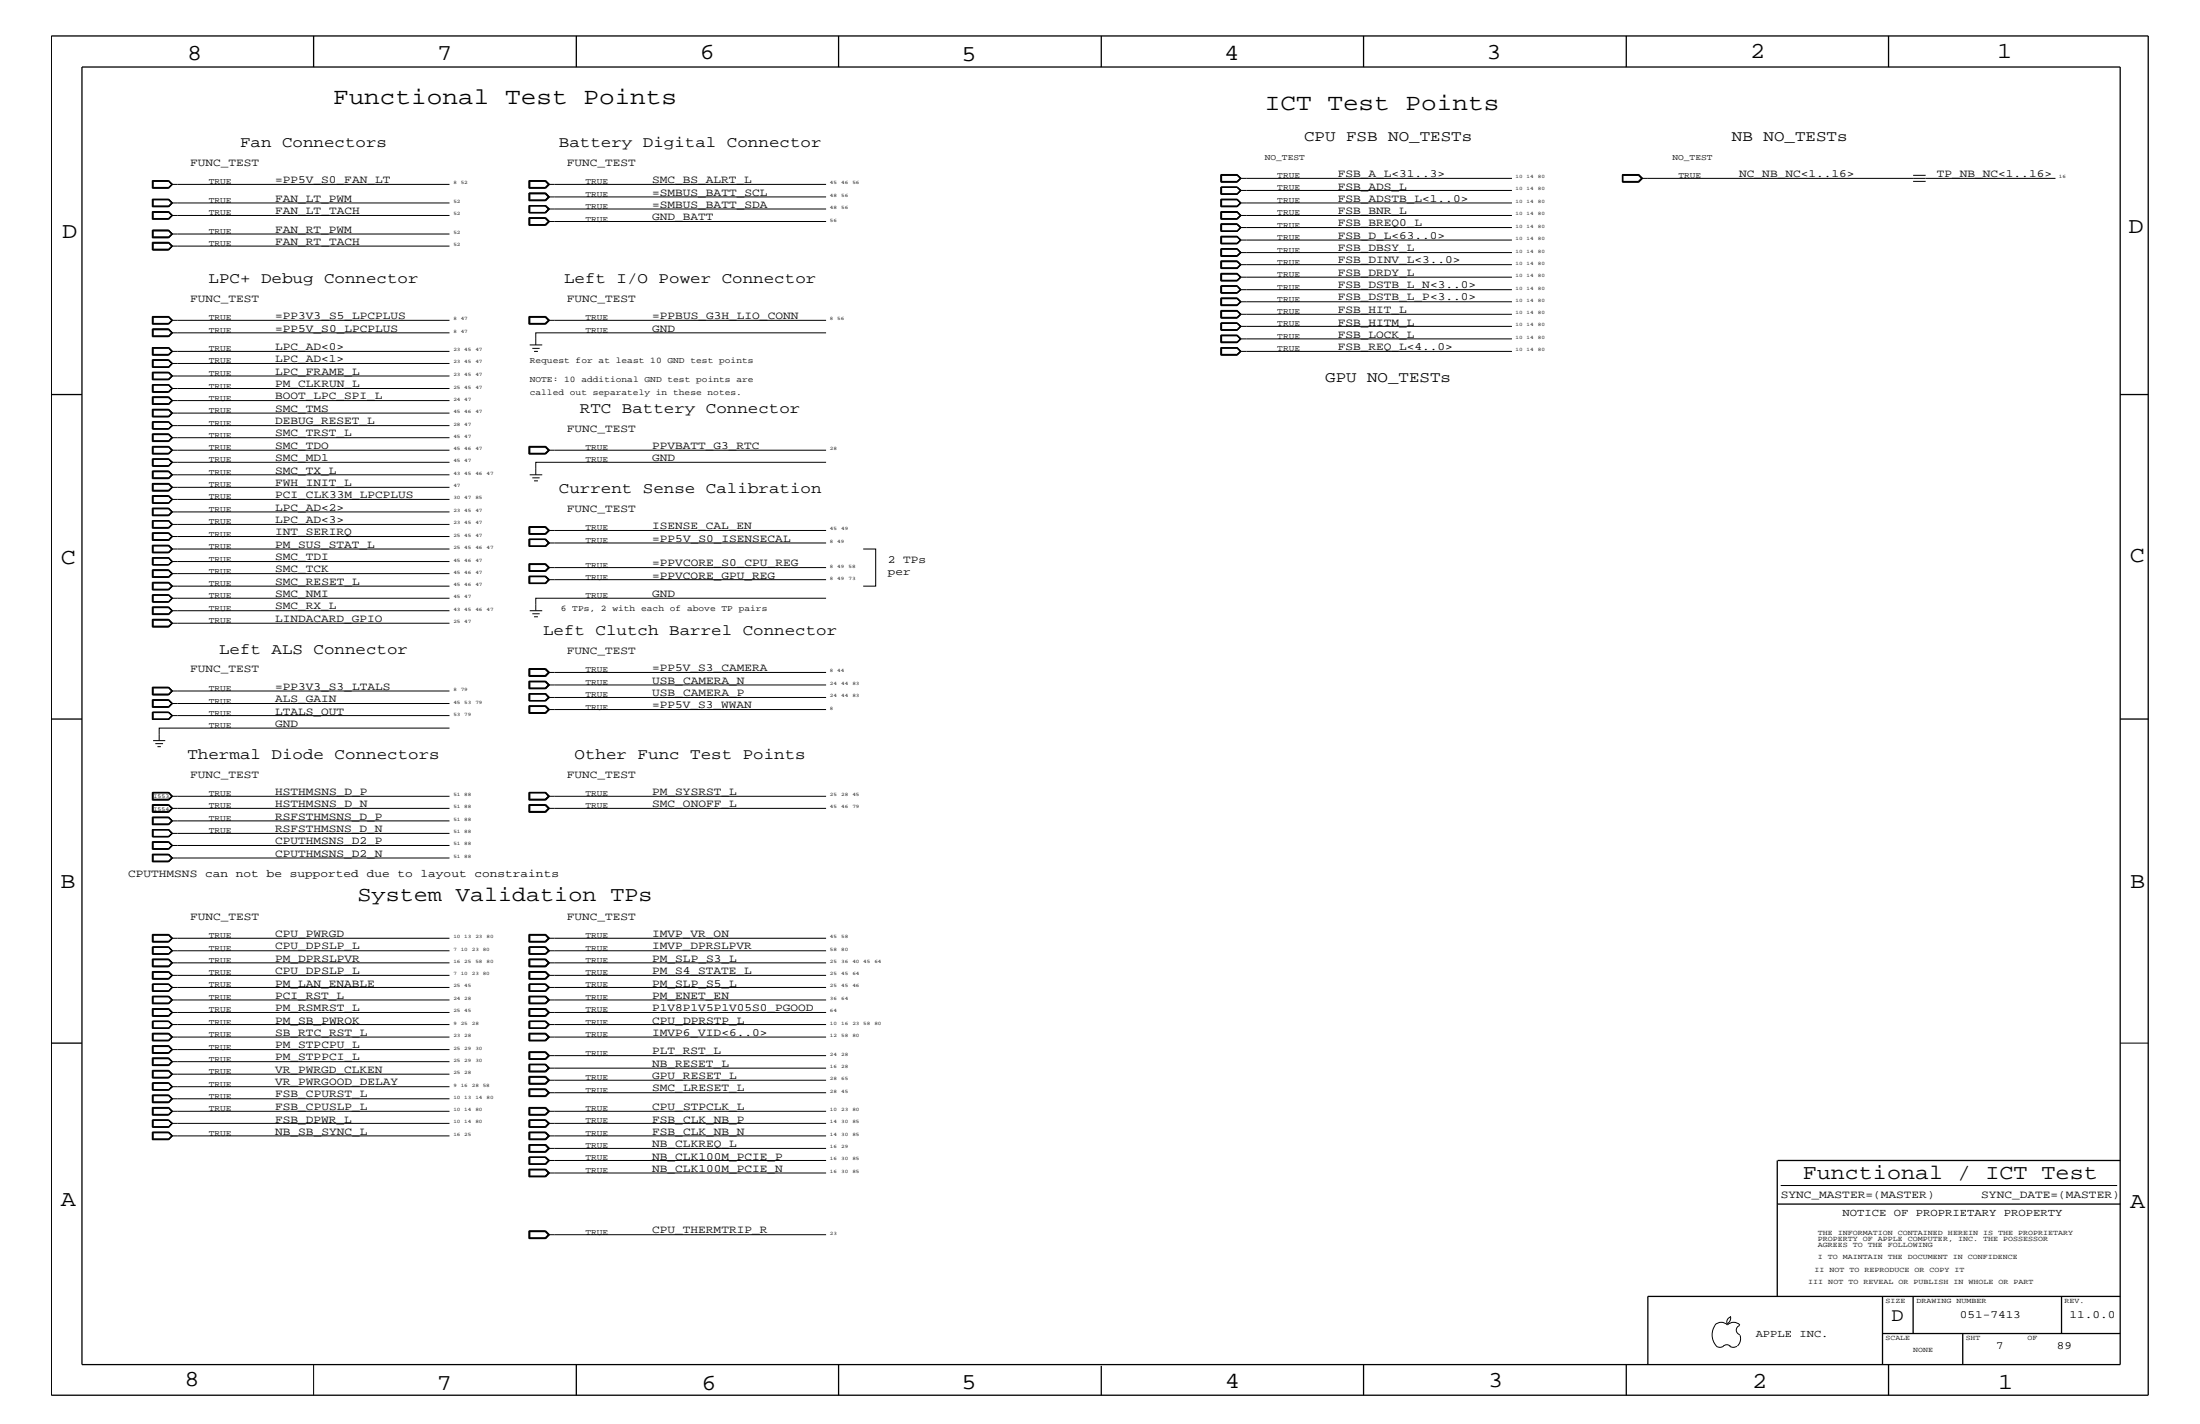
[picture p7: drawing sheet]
<svg xmlns="http://www.w3.org/2000/svg" width="432mm" height="279mm" viewBox="0 0 432 279" stroke-linecap="round" stroke-linejoin="round" font-family="sans-serif">
<g fill="none" stroke="#000" stroke-width=".2">
<path d="M29.9 35.4h3.2l.8 .8-.8 .7h-3.2zM29.9 39.1h3.2l.8 .7-.8 .8h-3.2zM30 35.5h3.1l.7 .7-.7 .7h-3.1zM30 39.1h3.1l.7 .7-.7 .7h-3.1zM30.1 35.6h3l.6 .6-.6 .6h-3zM30.1 39.2h3l.6 .6-.6 .6h-3zM33.7 39.8h54.5M33.7 36.2h54.5M103.8 35.4h3.3l.8 .8-.8 .7h-3.3zM103.8 37.9h3.3l.8 .7-.8 .8h-3.3zM103.9 35.5h3.2l.7 .7-.7 .7h-3.2zM103.9 37.9v1.4h3.2l.7-.7-.7-.7"/>
<path d="M104 35.5v1.4M104 39.3v-1.3h3l.7 .6-.7 .7M104 35.6h3l.6 .6M104 38h3l.6 .6M107 35.5l.7 .7-.7 .7M107.6 38.6l-.6 .6h-3M107.6 36.2l-.6 .6h-3M107.6 36.2h54.5M107.6 38.6h54.5M239.6 39.1h3.2l.8 .7-.8 .8h-3.2zM239.6 34.2h3.2l.8 .8-.8 .8h-3.2zM239.7 39.1h3.1l.7 .7-.7 .7h-3.1z"/>
<path d="M239.7 36.8h3.1M239.7 38h3.1M239.7 34.3h3.1l.7 .7-.7 .7h-3.1zM239.7 36.7v1.4M239.8 39.2h3l.6 .6-.6 .6h-3zM239.8 34.4h3l.6 .6-.6 .6h-3zM239.8 36.8v1.2M242.8 36.7h-3.2v1.4h3.2M242.8 36.7l.8 .7-.8 .7M242.8 36.7l.7 .7M242.8 36.8l.7 .6M242.8 36.8l.6 .6"/>
<path d="M243.4 39.8h53.4M243.4 37.4l-.6 .6M243.4 37.4h53.4M243.4 35h53.4M243.5 37.4l-.7 .6M243.5 37.4l-.7 .7M318.4 34.2h3.2l.8 .8-.8 .8h-3.2zM318.4 35.7h3.2M318.4 34.3h3.2M318.5 34.4h3.1l.6 .6M318.5 34.3v1.4M321.6 34.3l.6 .7-.6 .7"/>
<path d="M321.6 34.3l.7 .7-.7 .7M322.2 35l-.6 .6h-3.1M322.2 35h81.2M375.5 35.6h2.5M375.5 34.4h2.5M29.9 41.5h3.2l.8 .8-.8 .7h-3.2zM29.9 45.2h3.2l.8 .7-.8 .8h-3.2zM29.9 47.5h3.2l.8 .8-.8 .8h-3.2zM30 41.5v1.5h3.1l.7-.7M30 45.2v1.4h3.1l.7-.7M30 47.7h3.1M30 46.5h3.1"/>
<path d="M30 45.2h3.1l.7 .7M30 42.9h3.1M30 41.6h3.1l.7 .7M30.1 47.7v1.2h3l.6-.6M33.1 47.7l.7 .6M33.1 47.7l.6 .6M33.1 45.2l.7 .7M33.1 41.5l.7 .8M33.7 45.9l-.6 .6M33.7 42.3l-.6 .6M33.7 42.3l-.6-.6h-3v1.2M33.7 45.9l-.6-.6h-3v1.2"/>
<path d="M33.7 48.3h54.5M33.7 45.9h54.5M33.7 42.3h54.5M33.8 48.3l-.7-.7h-3.1v1.5M33.8 48.3l-.7 .7h-3.1M33.8 48.3l-.7 .8M33.8 45.9l-.7 .6M33.8 42.3l-.7 .6M103.8 42.7h3.3l.8 .8-.8 .7h-3.3zM103.9 40.3v1.5M103.9 42.8h3.2l.7 .7-.7 .6h-3.2zM104 42.8v1.3"/>
<path d="M104 42.9h3l.6 .6M107 40.4h-3v1.3h3M107 42.8l.7 .7-.7 .6M107 40.4l.7 .6-.7 .7M107 40.4l.6 .6M107.1 40.3h-3.3v1.5h3.3M107.1 40.3l.8 .7-.8 .8M107.1 40.3l.7 .7-.7 .8M107.6 41l-.6 .7M107.6 41h54.5M107.6 43.5l-.6 .6h-3M107.6 43.5h54.5"/>
<path d="M239.6 41.5h3.2l.8 .8-.8 .7h-3.2zM239.6 43.9h3.2l.8 .7-.8 .8h-3.2zM239.6 46.3h3.2l.8 .8-.8 .8h-3.2zM239.6 48.8h3.2l.8 .8-.8 .7h-3.2zM239.6 51.2h3.2l.8 .7-.8 .8h-3.2zM239.6 53.6h3.2l.8 .8-.8 .7h-3.2zM239.6 58.4h3.2l.8 .8-.8 .8h-3.2zM239.7 48.9h3.1M239.7 45.3h3.1M239.7 42.9h3.1M239.7 41.5v1.5h3.1l.7-.7M239.7 41.6h3.1l.7 .7"/>
<path d="M239.7 44.1h3.1M239.7 46.4h3.1l.7 .7-.7 .7h-3.1zM239.7 48.8v1.4h3.1l.7-.6M239.7 53.7h3.1l.7 .7-.7 .7h-3.1zM239.7 56.1v1.4M239.7 58.5h3.1l.7 .7-.7 .7h-3.1zM239.7 57.4h3.1M239.7 56.2h3.1M239.7 51.3h3.1M239.7 50.2h3.1M239.8 46.5h3l.6 .6-.6 .6h-3zM239.8 44.1v1.2"/>
<path d="M239.8 48.9v1.3M239.8 51.3v1.2h3l.6-.6M239.8 53.8h3l.6 .6-.6 .6h-3zM239.8 56.2v1.2M239.8 58.6h3l.6 .6-.6 .6h-3zM242.8 56.1h-3.2v1.4h3.2M242.8 56.1l.8 .7-.8 .7M242.8 56.1l.7 .7M242.8 56.2l.7 .6M242.8 56.2l.6 .6M242.8 51.3l.7 .6M242.8 51.3l.6 .6"/>
<path d="M242.8 48.8l.7 .8M242.8 48.9l.7 .7M242.8 48.9l.6 .7M242.8 44.1l.7 .5M242.8 44.1l.6 .5M242.8 41.5l.7 .8M243.4 42.3l-.6-.6h-3v1.2M243.4 42.3h53.4M243.4 59.2h53.4M243.4 56.8l-.6 .6M243.4 56.8h53.4M243.4 51.9h53.4"/>
<path d="M243.4 54.4h53.4M243.4 47.1h53.4M243.4 49.6l-.6 .6M243.4 49.6h53.4M243.4 44.6l-.6 .7M243.4 44.6h53.4M243.4 42.3l-.6 .6M243.5 44.6l-.7-.6h-3.1v1.4M243.5 51.9l-.7-.6h-3.1v1.4M243.5 56.8l-.7 .6M243.5 56.8l-.7 .7M243.5 51.9l-.7 .7h-3.1"/>
<path d="M243.5 51.9l-.7 .8M243.5 49.6l-.7 .6M243.5 44.6l-.7 .7M243.5 44.6l-.7 .8M243.5 42.3l-.7 .6M29.9 62.1h3.2l.8 .8-.8 .7h-3.2zM29.9 64.5h3.2l.8 .8-.8 .8h-3.2zM29.9 68.2h3.2l.8 .7-.8 .8h-3.2zM29.9 70.6h3.2l.8 .7-.8 .8h-3.2zM29.9 73h3.2l.8 .8-.8 .7h-3.2zM29.9 75.5h3.2l.8 .7-.8 .8h-3.2zM29.9 77.8h3.2l.8 .8-.8 .8h-3.2z"/>
<path d="M30 62.2h3.1l.7 .7-.7 .6h-3.1zM30 64.5v1.5h3.1l.7-.7M30 68.2v1.4h3.1l.7-.7M30 73.1h3.1l.7 .7-.7 .7h-3.1zM30 75.5v1.4h3.1l.7-.7M30 78h3.1M30 76.8h3.1M30 75.6h3.1M30 64.6h3.1l.7 .7M30 69.5h3.1M30 68.3h3.1l.7 .6M30 72h3.1"/>
<path d="M30 70.7h3.1M30.1 62.3h3l.6 .6-.6 .5h-3zM30.1 64.7h3l.6 .6-.6 .6h-3zM30.1 70.7v1.3M30.1 73.2h3l.6 .6-.6 .6h-3zM30.1 75.6v1.2M30.1 78v1.2h3l.6-.6M33.1 78l.7 .6M33.1 78l.6 .6M33.1 75.5l.7 .7M33.1 75.6l.7 .6M33.1 75.6l.6 .6"/>
<path d="M33.1 64.5l.7 .8M33.1 68.2l.7 .7M33.1 70.7l.7 .6M33.1 70.7l.6 .6M33.7 76.2l-.6 .6M33.7 68.9l-.6 .6M33.7 71.3l-.6 .7M33.7 68.9l-.6-.5h-3v1.1M33.7 78.6h54.5M33.7 76.2h54.5M33.7 73.8h54.5M33.7 62.9h54.5"/>
<path d="M33.7 65.3h54.5M33.7 68.9h54.5M33.7 71.3h54.5M33.8 71.3l-.7-.7h-3.1v1.5M33.8 78.6l-.7-.7h-3.1v1.5M33.8 78.6l-.7 .7h-3.1M33.8 78.6l-.7 .8M33.8 76.2l-.7 .6M33.8 68.9l-.7 .6M33.8 71.3l-.7 .7M33.8 71.3l-.7 .8M103.8 62.1h3.3l.8 .8-.8 .7h-3.3z"/>
<path d="M103.9 62.2h3.2l.7 .7-.7 .6h-3.2zM104 62.2v1.3M104 62.3h3l.6 .6M104 67.7h2.4M104.5 68.4h1.4M104.8 68.9h.8M107 62.2l.7 .7-.7 .6M107.6 62.9l-.6 .5h-3M107.6 62.9h54.5M162.1 65.3h-56.9v2.4M239.6 68.2h3.2l.8 .7-.8 .8h-3.2zM239.6 60.9h3.2l.8 .8-.8 .7h-3.2z"/>
<path d="M239.6 65.7h3.2l.8 .8-.8 .8h-3.2zM239.7 63.4h3.1M239.7 64.7h3.1M239.7 69.5h3.1M239.7 68.2v1.4h3.1l.7-.7M239.7 68.3h3.1l.7 .6M239.7 61h3.1l.7 .7-.7 .6h-3.1zM239.7 63.4v1.4M239.7 65.8h3.1l.7 .7-.7 .7h-3.1zM239.8 61.1h3l.6 .6-.6 .6h-3zM239.8 65.9h3l.6 .6-.6 .6h-3zM239.8 63.4v1.3"/>
<path d="M242.8 63.4h-3.2v1.4h3.2M242.8 68.2l.7 .7M242.8 63.4l.8 .6-.8 .8M242.8 63.4l.7 .6M242.8 63.4l.6 .6M243.4 68.9l-.6-.5h-3v1.1M243.4 68.9h53.4M243.4 68.9l-.6 .6M243.4 64l-.6 .7M243.4 64h53.4M243.4 66.5h53.4M243.4 61.7h53.4"/>
<path d="M243.5 68.9l-.7 .6M243.5 64l-.7 .7M243.5 64l-.7 .8M29.9 80.3h3.2l.8 .8-.8 .7h-3.2zM29.9 85.1h3.2l.8 .8-.8 .7h-3.2zM29.9 87.6h3.2l.8 .7-.8 .8h-3.2zM29.9 92.4h3.2l.8 .8-.8 .7h-3.2zM29.9 94.9h3.2l.8 .7-.8 .8h-3.2zM29.9 97.2h3.2l.8 .8-.8 .7h-3.2zM29.9 99.7h3.2l.8 .7-.8 .8h-3.2zM30 80.4h3.1l.7 .7-.7 .6h-3.1zM30 82.7v1.5"/>
<path d="M30 85.2h3.1l.7 .7-.7 .7h-3.1zM30 87.7h3.1l.7 .6-.7 .7h-3.1zM30 90v1.5M30 92.5h3.1l.7 .7-.7 .6h-3.1zM30 94.9v1.4h3.1l.7-.7M30 99.8h3.1l.7 .6-.7 .7h-3.1zM30 98.7h3.1M30 97.4h3.1M30 96.2h3.1M30 94.9h3.1l.7 .7M30 91.4h3.1M30 90.1h3.1"/>
<path d="M30 84.1h3.1M30 82.8h3.1M30.1 80.5h3l.6 .6-.6 .5h-3zM30.1 82.8v1.3M30.1 85.3h3l.6 .6-.6 .6h-3zM30.1 87.7h3l.6 .6-.6 .6h-3zM30.1 90.1v1.3M30.1 92.6h3l.6 .6-.6 .6h-3zM30.1 97.4v1.3M30.1 99.9h3l.6 .5-.6 .6h-3zM33.1 82.7h-3.2v1.5h3.2M33.1 90h-3.2v1.5h3.2"/>
<path d="M33.1 97.4l.7 .6M33.1 97.4l.6 .6M33.1 94.9l.7 .7M33.1 90l.8 .7-.8 .8M33.1 90l.7 .7M33.1 90.1l.7 .6M33.1 90.1l.6 .6M33.1 82.7l.8 .8-.8 .7M33.1 82.7l.7 .8M33.1 82.8l.7 .7M33.1 82.8l.6 .7M33.7 98l-.6 .7"/>
<path d="M33.7 95.6l-.6 .6M33.7 90.7l-.6 .7M33.7 83.5l-.6 .6M33.7 95.6l-.6-.6h-3v1.2M33.7 98h54.5M33.7 95.6h54.5M33.7 93.2h54.5M33.7 90.7h54.5M33.7 88.3h54.5M33.7 85.9h54.5M33.7 83.5h54.5M33.7 81.1h54.5"/>
<path d="M33.8 98l-.7-.7h-3.1v1.4M33.8 98l-.7 .7M33.8 95.6l-.7 .6M33.8 90.7l-.7 .7M33.8 90.7l-.7 .8M33.8 83.5l-.7 .6M33.8 83.5l-.7 .7M103.8 87.6h3.3l.8 .7-.8 .8h-3.3zM103.9 87.7h3.2l.7 .6-.7 .7h-3.2zM104 87.7v1.3M104 93.2h2.4M104 87.7h3l.6 .6"/>
<path d="M104.5 93.8h1.4M104.8 94.3h.8M107 87.7l.7 .6-.7 .7M107.6 88.3l-.6 .6h-3M107.6 88.3h54.5M162.1 90.7h-56.9v2.5M29.9 102.1h3.2l.8 .8-.8 .8h-3.2zM29.9 104.5h3.2l.8 .8-.8 .7h-3.2zM29.9 107h3.2l.8 .7-.8 .8h-3.2zM29.9 111.8h3.2l.8 .8-.8 .7h-3.2zM29.9 114.2h3.2l.8 .8-.8 .8h-3.2zM29.9 119.1h3.2l.8 .7-.8 .8h-3.2z"/>
<path d="M30 102.1v1.5h3.1l.7-.7M30 107h3.1l.7 .7-.7 .7h-3.1zM30 109.4v1.5M30 111.9h3.1l.7 .7-.7 .6h-3.1zM30 114.3h3.1l.7 .7-.7 .7h-3.1zM30 116.7v1.4M30 119.2h3.1l.7 .6-.7 .7h-3.1zM30 118.1h3.1M30 116.8h3.1M30 110.8h3.1M30 109.5h3.1M30 104.7h3.1"/>
<path d="M30 103.5h3.1M30 102.2h3.1M30.1 114.4h3l.6 .6-.6 .6h-3zM30.1 102.2v1.3M30.1 104.7v1.2h3l.6-.6M30.1 107.1h3l.6 .6-.6 .6h-3zM30.1 109.5v1.3M30.1 112h3l.6 .6-.6 .5h-3zM30.1 116.8v1.3M30.1 119.2h3l.6 .6-.6 .6h-3zM33.1 109.5l.7 .7M33.1 116.8l.6 .6"/>
<path d="M33.1 109.4h-3.2v1.5h3.2M33.1 116.7h-3.2v1.4h3.2M33.1 116.7l.8 .7-.8 .7M33.1 116.7l.7 .7M33.1 116.8l.7 .6M33.1 109.4l.8 .8-.8 .7M33.1 109.4l.7 .8M33.1 109.5l.6 .7M33.1 104.7l.7 .6M33.1 104.7l.6 .6M33.1 102.1l.7 .8M33.1 102.2l.7 .7"/>
<path d="M33.1 102.2l.6 .7M33.7 117.4l-.6 .7M33.7 110.2l-.6 .6M33.7 102.9l-.6 .6M33.7 119.8h54.5M33.7 117.4h54.5M33.7 115h54.5M33.7 112.6h54.5M33.7 110.2h54.5M33.7 107.7h54.5M33.7 105.3h54.5M33.7 102.9h54.5"/>
<path d="M33.7 100.4h54.5M33.8 105.3l-.7-.7h-3.1v1.4M33.8 117.4l-.7 .7M33.8 110.2l-.7 .6M33.8 110.2l-.7 .7M33.8 105.3l-.7 .6h-3.1M33.8 105.3l-.7 .7M33.8 102.9l-.7 .6M103.8 103.3h3.3l.8 .8-.8 .7h-3.3zM103.8 110.6h3.3l.8 .8-.8 .7h-3.3zM103.9 103.4h3.2l.7 .7-.7 .7h-3.2zM103.9 105.8v1.4"/>
<path d="M103.9 110.7h3.2l.7 .7-.7 .6h-3.2zM103.9 113.1v1.4M104 103.4v1.4M104 110.7v1.3M104 119.8h2.4M104 110.8h3l.6 .6M104 103.5h3l.6 .6M107 105.9h-3v1.2h3M107 113.1h-3v1.3h3M107 113.1l.7 .6-.7 .7M107 113.1l.6 .6M107 110.7l.7 .7-.7 .6"/>
<path d="M107 105.9l.7 .6-.7 .6M107 105.9l.6 .6M107 103.4l.7 .7-.7 .7M107.1 105.8h-3.3v1.4h3.3M107.1 113.1h-3.3v1.4h3.3M107.1 113.1l.8 .6-.8 .8M107.1 113.1l.7 .6-.7 .8M107.1 105.8l.8 .7-.8 .7M107.1 105.8l.7 .7-.7 .7M107.6 111.4l-.6 .6h-3M107.6 104.1l-.6 .6h-3M107.6 113.7l-.6 .7"/>
<path d="M107.6 113.7h54.5M107.6 111.4h54.5M107.6 106.5l-.6 .6M107.6 106.5h54.5M107.6 104.1h54.5M162.1 117.4h-56.9v2.4M169.4 107.7h2.5v7.3h-2.5M29.9 121.5h3.2l.8 .8-.8 .7h-3.2zM29.9 134.8h3.2l.8 .8-.8 .7h-3.2zM29.9 137.3h3.2l.8 .7-.8 .8h-3.2zM30 121.6h3.1l.7 .7M30 137.4h3.1l.7 .6-.7 .7h-3.1z"/>
<path d="M30 121.5v1.5h3.1l.7-.7M30 139.7v1.5M30 122.9h3.1M30 139.8h3.1M30.1 135h3l.6 .6-.6 .6h-3zM30.1 137.4h3l.6 .6-.6 .6h-3zM30.1 139.8v1.3M33.1 139.7h-3.2v1.5h3.2M33.1 121.5l.7 .8M33.1 139.7l.8 .7-.8 .8M33.1 139.7l.7 .7M33.1 139.8l.7 .6"/>
<path d="M33.1 139.8l.6 .6M33.7 122.3l-.6 .6M33.7 122.3l-.6-.6h-3v1.2M33.7 122.3h54.5M33.7 138h54.5M33.7 135.6h54.5M33.8 135.6l-.7-.7h-3.1v1.4M33.8 122.3l-.7 .6M33.8 135.6l-.7 .7h-3.1M33.8 135.6l-.7 .7M103.8 131.2h3.3l.8 .7-.8 .8h-3.3zM103.8 133.6h3.3l.8 .8-.8 .8h-3.3z"/>
<path d="M103.8 138.5h3.3l.8 .7-.8 .8h-3.3zM103.9 132.7v-1.4h3.2l.7 .6-.7 .8M103.9 133.7h3.2l.7 .7-.7 .7h-3.2zM103.9 136.1v1.4M103.9 138.5h3.2l.7 .7-.7 .7h-3.2zM104 131.3h3l.7 .6-.7 .7h-3zM104 133.7v1.4M104 138.5v1.4M104 138.6h3l.6 .6M104 133.8h3l.6 .6M104.5 120.4h1.4M104.8 121h.8"/>
<path d="M107 136.2h-3v1.2h3M107 133.7l.7 .7-.7 .7M107 138.5l.7 .7-.7 .7M107 136.2l.7 .6-.7 .6M107 136.2l.6 .6M107 131.3l.6 .6M107.1 136.1h-3.3v1.4h3.3M107.1 136.1l.7 .7-.7 .7M107.1 136.1l.8 .7-.8 .7M107.6 134.4l-.6 .6h-3M107.6 139.2l-.6 .6h-3M107.6 136.8l-.6 .6"/>
<path d="M107.6 136.8h54.5M107.6 131.9l-.6 .6h-3M107.6 131.9h54.5M107.6 134.4h54.5M107.6 139.2h54.5M29.9 155.5h3.2l.8 .7-.8 .8h-3.2zM29.9 157.8h3.2l.8 .8-.8 .8h-3.2zM30 155.5v1.4h3.1l.7-.7M30 158h3.1M30 156.8h3.1M30 155.6h3.1M30 141.1h3.1"/>
<path d="M30.1 155.6v1.2M30.1 158v1.2h3l.6-.6M30.1 145.3h2.3M30.5 145.9h1.5M30.9 146.5h.7M33.1 155.5l.7 .7M33.1 155.6l.7 .6M33.1 155.6l.6 .6M33.1 158l.7 .6M33.1 158l.6 .6M33.7 140.4l-.6 .7M33.7 156.2l-.6 .6"/>
<path d="M33.7 158.6h54.5M33.7 156.2h54.5M33.7 140.4h54.5M33.8 158.6l-.7-.7h-3.1v1.5M33.8 158.6l-.7 .7h-3.1M33.8 140.4l-.7 .7M33.8 140.4l-.7 .8M33.8 156.2l-.7 .6M33.8 158.6l-.7 .8M88.2 142.9h-57v2.4M103.8 155.5h3.3l.8 .7-.8 .8h-3.3zM103.8 157.8h3.3l.8 .8-.8 .8h-3.3z"/>
<path d="M103.9 155.5v1.4h3.2l.7-.7-.7-.7M103.9 159.4v-1.5h3.2l.7 .7-.7 .8M104 158h3l.7 .6-.7 .7h-3zM107 155.6h-3v1.2h3M107 158l.6 .6M107 155.6l.7 .6-.7 .6M107 155.6l.6 .6M107.6 158.6l-.6 .6h-3M107.6 158.6h54.5M107.6 156.2l-.6 .6M107.6 156.2h54.5M29.9 160.3h3.2l.8 .8-.8 .7h-3.2z"/>
<path d="M29.9 165.1h3.2l.8 .8-.8 .8h-3.2zM29.9 167.6h3.2l.8 .7-.8 .8h-3.2zM30 160.4h3.1l.7 .7-.7 .6h-3.1zM30 162.8v1.4M30 165.2h3.1l.7 .7-.7 .7h-3.1zM30 167.7h3.1l.7 .6-.7 .7h-3.1zM30 164.1h3.1M30 162.8h3.1M30.1 167.8h3l.6 .5-.6 .6h-3zM30.1 160.5h3l.6 .6-.6 .6h-3zM30.1 162.8v1.3M30.1 165.3h3l.6 .6-.6 .6h-3z"/>
<path d="M33.1 162.8h-3.2v1.4h3.2M33.1 162.8l.8 .7-.8 .7M33.1 162.8l.7 .7M33.1 162.8l.6 .7M33.7 163.5l-.6 .6M33.7 163.5h54.5M33.7 161.1h54.5M33.7 165.9h54.5M33.7 168.3h54.5M33.8 163.5l-.7 .6M33.8 163.5l-.7 .7M29.9 183.3h3.2l.8 .8-.8 .8h-3.2z"/>
<path d="M29.9 188.2h3.2l.8 .7-.8 .8h-3.2zM29.9 190.6h3.2l.8 .8-.8 .7h-3.2zM29.9 195.4h3.2l.8 .8-.8 .8h-3.2zM29.9 197.9h3.2l.8 .8-.8 .7h-3.2zM30 183.4h3.1l.7 .7-.7 .7h-3.1zM30 187.1h3.1M30 185.9h3.1M30 190.7h3.1l.7 .7-.7 .7h-3.1zM30 194.4h3.1M30 193.2h3.1M30 195.5h3.1l.7 .7-.7 .7h-3.1zM30 197.9v1.4h3.1l.7-.6"/>
<path d="M30 198h3.1l.7 .7M30 185.8v1.4M30 193.1v1.4M30.1 183.5h3l.6 .6-.6 .6h-3zM30.1 188.3h3l.6 .6-.6 .6h-3zM30.1 190.8h3l.6 .6-.6 .6h-3zM30.1 195.6h3l.6 .6-.6 .6h-3zM30.1 198.1h3l.6 .6-.6 .5h-3zM30.1 185.9v1.2M30.1 193.2v1.2M33.1 185.8h-3.2v1.4h3.2M33.1 193.1h-3.2v1.4h3.2"/>
<path d="M33.1 185.8l.8 .7-.8 .7M33.1 185.8l.7 .7M33.1 185.9l.7 .6M33.1 185.9l.6 .6M33.1 193.1l.8 .6-.8 .8M33.1 193.1l.7 .6M33.1 193.2l.7 .5M33.1 193.2l.6 .5M33.1 197.9l.7 .8M33.7 186.5l-.6 .6M33.7 193.7l-.6 .7M33.7 184.1h54.5"/>
<path d="M33.7 188.9h54.5M33.7 186.5h54.5M33.7 191.4h54.5M33.7 193.7h54.5M33.7 196.2h54.5M33.7 198.7h54.5M33.8 188.9l-.7-.7h-3.1v1.5M33.8 188.9l-.7 .7h-3.1M33.8 186.5l-.7 .6M33.8 186.5l-.7 .7M33.8 188.9l-.7 .8M33.8 193.7l-.7 .7"/>
<path d="M33.8 193.7l-.7 .8M103.8 183.3h3.3l.8 .8-.8 .8h-3.3zM103.8 188.2h3.3l.8 .7-.8 .8h-3.3zM103.8 190.6h3.3l.8 .8-.8 .7h-3.3zM103.8 195.4h3.3l.8 .8-.8 .8h-3.3zM103.8 197.9h3.3l.8 .8-.8 .7h-3.3zM103.9 183.4h3.2l.7 .7-.7 .7h-3.2zM103.9 185.8v1.4M103.9 189.7v-1.5h3.2l.7 .7-.7 .8M103.9 190.7h3.2l.7 .7-.7 .7h-3.2zM103.9 193.1v1.4M103.9 195.5h3.2l.7 .7-.7 .7h-3.2z"/>
<path d="M103.9 197.9v1.4h3.2l.7-.6-.7-.8M104 183.4v1.4M104 188.2v1.4h3l.7-.7-.7-.7M104 190.7v1.4M104 195.5v1.4M104 199.3v-1.3h3l.7 .7-.7 .6M104 183.5h3l.6 .6M104 188.3h3l.6 .6M104 190.8h3l.6 .6M104 195.6h3l.6 .6M104 198.1h3l.6 .6M107 185.9h-3v1.2h3"/>
<path d="M107 193.2h-3v1.2h3M107 183.4l.7 .7-.7 .7M107 185.9l.7 .6-.7 .6M107 185.9l.6 .6M107 190.7l.7 .7-.7 .7M107 193.2l.7 .5-.7 .7M107 193.2l.6 .5M107 195.5l.7 .7-.7 .7M107.1 185.8h-3.3v1.4h3.3M107.1 193.1h-3.3v1.4h3.3M107.1 185.8l.8 .7-.8 .7M107.1 185.8l.7 .7-.7 .7"/>
<path d="M107.1 193.1l.8 .6-.8 .8M107.1 193.1l.7 .6-.7 .8M107.6 184.1l-.6 .6h-3M107.6 184.1h54.5M107.6 188.9l-.6 .6h-3M107.6 188.9h54.5M107.6 186.5l-.6 .6M107.6 186.5h54.5M107.6 191.4l-.6 .6h-3M107.6 191.4h54.5M107.6 193.7l-.6 .7M107.6 193.7h54.5"/>
<path d="M107.6 196.2l-.6 .6h-3M107.6 196.2h54.5M107.6 198.7l-.6 .5h-3M107.6 198.7h54.5M29.9 202.7h3.2l.8 .8-.8 .7h-3.2zM29.9 217.3h3.2l.8 .7-.8 .8h-3.2zM29.9 205.2h3.2l.8 .7-.8 .8h-3.2zM29.9 207.5h3.2l.8 .8-.8 .8h-3.2zM29.9 210h3.2l.8 .8-.8 .7h-3.2zM29.9 214.8h3.2l.8 .8-.8 .8h-3.2zM30 201.7h3.1M30 200.4h3.1"/>
<path d="M30 202.8h3.1l.7 .7-.7 .7h-3.1zM30 207.7h3.1M30 206.5h3.1M30 212.5h3.1M30 213.8h3.1M30 219.8h3.1M30 217.4h3.1l.7 .6-.7 .7h-3.1zM30 200.3v1.5M30 205.2v1.4h3.1l.7-.7M30 210.1h3.1l.7 .7-.7 .6h-3.1zM30 212.5v1.4M30 219.7v1.5"/>
<path d="M30 205.3h3.1l.7 .6M30.1 202.9h3l.6 .6-.6 .6h-3zM30.1 210.2h3l.6 .6-.6 .6h-3zM30.1 207.7v1.2h3l.6-.6M30.1 215h3l.6 .6-.6 .6h-3zM30.1 217.5h3l.6 .5-.6 .6h-3zM30.1 200.4v1.3M30.1 212.5v1.3M30.1 219.8v1.3M33.1 200.3h-3.2v1.5h3.2M33.1 219.7h-3.2v1.5h3.2M33.1 212.5h-3.2v1.4h3.2"/>
<path d="M33.1 200.3l.8 .7-.8 .8M33.1 200.3l.7 .7M33.1 200.4l.7 .6M33.1 200.4l.6 .6M33.1 205.2l.7 .7M33.1 207.7l.7 .6M33.1 207.7l.6 .6M33.1 212.5l.8 .7-.8 .7M33.1 212.5l.7 .7M33.1 212.5l.6 .7M33.1 219.7l.8 .7-.8 .8M33.1 219.7l.7 .7"/>
<path d="M33.1 219.8l.7 .6M33.1 219.8l.6 .6M33.7 201l-.6 .7M33.7 205.9l-.6 .6M33.7 213.2l-.6 .6M33.7 201h54.5M33.7 203.5h54.5M33.7 218h54.5M33.7 205.9l-.6-.6h-3v1.2M33.7 205.9h54.5M33.7 208.3h54.5M33.7 210.8h54.5"/>
<path d="M33.7 213.2h54.5M33.7 215.6h54.5M33.8 208.3l-.7-.7h-3.1v1.5M33.8 215.6l-.7-.7h-3.1v1.5M33.8 201l-.7 .7M33.8 201l-.7 .8M33.8 205.9l-.7 .6M33.8 208.3l-.7 .7h-3.1M33.8 208.3l-.7 .8M33.8 213.2l-.7 .6M33.8 213.2l-.7 .7M33.8 215.6l-.7 .7h-3.1"/>
<path d="M33.8 215.6l-.7 .8M103.8 202.7h3.3l.8 .8-.8 .7h-3.3zM103.8 206.4h3.3l.8 .7-.8 .8h-3.3zM103.8 208.8h3.3l.8 .8-.8 .7h-3.3zM103.8 211.2h3.3l.8 .7-.8 .8h-3.3zM103.8 213.6h3.3l.8 .8-.8 .8h-3.3zM103.8 217.3h3.3l.8 .7-.8 .8h-3.3zM103.9 200.3v1.5M103.9 202.8h3.2l.7 .7-.7 .7h-3.2zM103.9 206.4h3.2l.7 .7-.7 .7h-3.2zM103.9 208.8v1.5h3.2l.7-.7-.7-.8M103.9 212.7v-1.4h3.2l.7 .6-.7 .8"/>
<path d="M103.9 213.7h3.2l.7 .7-.7 .7h-3.2zM103.9 217.4h3.2l.7 .6-.7 .7h-3.2zM103.9 219.7v1.5M104 202.8v1.4M104 206.4v1.4M104 211.4h3l.7 .5-.7 .7h-3zM104 213.7v1.4M104 217.4v1.3M104 202.9h3l.6 .6M104 206.5h3l.6 .6M104 213.8h3l.6 .6M104 217.5h3l.6 .5"/>
<path d="M107 200.4h-3v1.3h3M107 208.9h-3v1.3h3M107 219.8h-3v1.3h3M107 200.4l.7 .6-.7 .7M107 200.4l.6 .6M107 202.8l.7 .7-.7 .7M107 206.4l.7 .7-.7 .7M107 208.9l.7 .7-.7 .6M107 208.9l.6 .7M107 211.4l.6 .5M107 213.7l.7 .7-.7 .7M107 219.8l.7 .6-.7 .7"/>
<path d="M107 219.8l.6 .6M107 217.4l.7 .6-.7 .7M107.1 200.3h-3.3v1.5h3.3M107.1 219.7h-3.3v1.5h3.3M107.1 200.3l.8 .7-.8 .8M107.1 200.3l.7 .7-.7 .8M107.1 219.7l.8 .7-.8 .8M107.1 219.7l.7 .7-.7 .8M107.6 201l-.6 .7M107.6 201h54.5M107.6 203.5l-.6 .6h-3M107.6 203.5h54.5"/>
<path d="M107.6 207.1l-.6 .6h-3M107.6 207.1h54.5M107.6 209.6l-.6 .6M107.6 209.6h54.5M107.6 211.9l-.6 .6h-3M107.6 211.9h54.5M107.6 214.4l-.6 .6h-3M107.6 214.4h54.5M107.6 218l-.6 .6h-3M107.6 218h54.5M416.1 204.7h5.5M29.9 222.1h3.2l.8 .8-.8 .7h-3.2z"/>
<path d="M30 221.1h3.1M30 222.2h3.1l.7 .7-.7 .6h-3.1zM30.1 222.3h3l.6 .6-.6 .6h-3zM33.7 220.4l-.6 .7M33.7 220.4h54.5M33.7 222.9h54.5M33.8 220.4l-.7 .7M33.8 220.4l-.7 .8M103.8 222.1h3.3l.8 .8-.8 .7h-3.3zM103.8 224.6h3.3l.8 .7-.8 .8h-3.3zM103.8 229.4h3.3l.8 .8-.8 .7h-3.3zM103.9 222.2h3.2l.7 .7-.7 .6h-3.2z"/>
<path d="M103.9 224.6v1.4h3.2l.7-.7-.7-.7M103.9 227v1.5M103.9 229.5h3.2l.7 .7-.7 .6h-3.2zM104 222.2v1.3M104 226v-1.4h3l.7 .7-.7 .7M104 229.5v1.3M104 222.3h3l.6 .6M104 224.7h3l.6 .6M104 229.6h3l.6 .6M107 227.1h-3v1.3h3M107 222.2l.7 .7-.7 .6M107 229.5l.7 .7-.7 .6"/>
<path d="M107 227.1l.7 .6-.7 .7M107 227.1l.6 .6M107.1 227h-3.3v1.5h3.3M107.1 227l.8 .7-.8 .8M107.1 227l.7 .7-.7 .8M107.6 220.4l-.6 .7M107.6 220.4h54.5M107.6 222.9l-.6 .6h-3M107.6 222.9h54.5M107.6 225.3l-.6 .6h-3M107.6 225.3h54.5M107.6 230.2l-.6 .5h-3"/>
<path d="M107.6 230.2h54.5M107.6 227.7l-.6 .7M107.6 227.7h54.5M349.5 232.6h66M103.8 241.5h3.3l.8 .8-.8 .7h-3.3zM103.9 243v-1.4h3.2l.7 .7-.7 .7M104 241.6v1.3h3l.7-.6-.7-.7M104 241.7h3l.6 .6M107.6 242.3l-.6 .6h-3M107.6 242.3h54.5M336.6 260a1.69 1.69 0 0 1 2.4 0 1.72 1.72 0 0 1 2.5 0M339.6 258.3l.1 .3a1.27 1.27 0 0 1-.7 1.1"/>
<path d="M339.6 258.4a.99 .99 0 0 0-.6 1.4M61.6 267.7v6.1M336.6 260a3.3 3.3 0 0 0 .3 4.1M336.9 264.1l.7 .3 .7-.3M338.2 264.1l.7-.3 .7 .3M339.5 264.1l.7 .3 .7-.3M341.5 260.1a.93 .93 0 0 0-.7 .9 .93 .93 0 0 0 .7 .9M341.5 262l.1 .7a1.99 1.99 0 0 1-.6 1.4"/>
</g>
<g fill="none" stroke="#000" stroke-width=".25">
<path d="M10.1 7.1h411.5v266.7h-411.5zM16.1 13.2h400v254.5h-400zM61.6 7.1v6.1M113.1 7.1v6.1M164.6 7.1v6.1M216.2 7.1v6.1M267.6 7.1v6.1M319.2 7.1v6.1M370.7 7.1v6.1M10.1 77.4h6M416.1 77.4h5.5M10.1 141.1h6"/>
<path d="M416.1 141.1h5.5M10.1 204.7h6M348.8 236.2h67.3M348.8 227.7v26.7M348.9 227.7h67.2M369.5 254.4v13.3M375.5 254.4v7.2M404.6 254.4v7.2M416.1 254.4h-92.7v13.3M113.1 267.7v6.1M164.6 267.7v6.1M216.2 268v5.8"/>
<path d="M267.6 267.7v6.1M319.2 267.7v6.1M369.5 261.6h46.6M370.7 267.7v6.1M385.2 261.6v6.1"/>
</g>
<g font-size="4.6">
<text x="65.4" y="20.4">Functional Test Points</text>
<text x="248.2" y="21.6">ICT Test Points</text>
</g>
<g font-size="4.5">
<text x="36.7" y="11.7">8</text>
<text x="85.8" y="11.7">7</text>
<text x="137.3" y="11.5">6</text>
<text x="240.3" y="11.7">4</text>
<text x="291.8" y="11.5">3</text>
<text x="343.5" y="11.5">2</text>
<text x="392" y="11.5">1</text>
<text x="188.7" y="12.1">5</text>
<text x="12.2" y="46.8">D</text>
<text x="417.7" y="45.7">D</text>
<text x="11.9" y="110.6">C</text>
<text x="418" y="110.3">C</text>
<text x="11.9" y="174.3">B</text>
<text x="418.1" y="174.2">B</text>
<text x="11.9" y="236.7">A</text>
<text x="418.1" y="237.1">A</text>
<text x="36.2" y="271.9">8</text>
<text x="85.8" y="272.7">7</text>
<text x="137.7" y="272.7">6</text>
<text x="188.7" y="272.5">5</text>
<text x="240.4" y="272.3">4</text>
<text x="292.1" y="272.2">3</text>
<text x="343.9" y="272.3">2</text>
<text x="392.2" y="272.6">1</text>
</g>
<g font-size="4.1">
<text x="70.2" y="176.8">System Validation TPs</text>
<text x="353.8" y="231.3">Functional / ICT Test</text>
</g>
<text font-size="3.7" x="371.3" y="259.3">D</text>
<g font-size="3">
<text x="47.1" y="28.9">Fan Connectors</text>
<text x="109.7" y="28.9">Battery Digital Connector</text>
<text x="255.9" y="27.7">CPU FSB NO_TESTs</text>
<text x="339.9" y="27.7">NB NO_TESTs</text>
<text x="40.9" y="55.6">LPC+ Debug Connector</text>
<text x="110.7" y="55.6">Left I/O Power Connector</text>
<text x="260.1" y="75">GPU NO_TESTs</text>
<text x="113.8" y="81.1">RTC Battery Connector</text>
<text x="109.7" y="96.8">Current Sense Calibration</text>
<text x="106.6" y="124.7">Left Clutch Barrel Connector</text>
<text x="43" y="128.3">Left ALS Connector</text>
<text x="36.8" y="149">Thermal Diode Connectors</text>
<text x="112.8" y="149">Other Func Test Points</text>
</g>
<g font-size="2.2">
<text x="37.3" y="32.5">FUNC_TEST</text>
<text x="54" y="35.9">=PP5V_S0_FAN_LT</text>
<text x="111.3" y="32.5">FUNC_TEST</text>
<text x="128" y="35.9">SMC_BS_ALRT_L</text>
<text x="262.6" y="34.7">FSB_A_L&lt;31..3&gt;</text>
<text x="341.4" y="34.7">NC_NB_NC&lt;1..16&gt;</text>
<text x="380.2" y="34.7">TP_NB_NC&lt;1..16&gt;</text>
<text x="54" y="39.6">FAN_LT_PWM</text>
<text x="128" y="40.8">=SMBUS_BATT_SDA</text>
<text x="128" y="38.4">=SMBUS_BATT_SCL</text>
<text x="262.6" y="37.2">FSB_ADS_L</text>
<text x="262.6" y="39.6">FSB_ADSTB_L&lt;1..0&gt;</text>
<text x="54" y="45.7">FAN_RT_PWM</text>
<text x="54" y="42">FAN_LT_TACH</text>
<text x="128" y="43.2">GND_BATT</text>
<text x="262.6" y="44.4">FSB_BREQ0_L</text>
<text x="262.6" y="42">FSB_BNR_L</text>
<text x="262.6" y="46.8">FSB_D_L&lt;63..0&gt;</text>
<text x="54" y="48">FAN_RT_TACH</text>
<text x="262.6" y="49.3">FSB_DBSY_L</text>
<text x="262.6" y="51.7">FSB_DINV_L&lt;3..0&gt;</text>
<text x="37.3" y="59.2">FUNC_TEST</text>
<text x="111.3" y="59.2">FUNC_TEST</text>
<text x="262.6" y="54.1">FSB_DRDY_L</text>
<text x="262.6" y="56.6">FSB_DSTB_L_N&lt;3..0&gt;</text>
<text x="262.6" y="59">FSB_DSTB_L_P&lt;3..0&gt;</text>
<text x="54" y="65.1">=PP5V_S0_LPCPLUS</text>
<text x="54" y="62.6">=PP3V3_S5_LPCPLUS</text>
<text x="128" y="65.1">GND</text>
<text x="128" y="62.6">=PPBUS_G3H_LIO_CONN</text>
<text x="262.6" y="61.4">FSB_HIT_L</text>
<text x="262.6" y="63.9">FSB_HITM_L</text>
<text x="54" y="71.1">LPC_AD&lt;1&gt;</text>
<text x="54" y="68.7">LPC_AD&lt;0&gt;</text>
<text x="262.6" y="68.7">FSB_REQ_L&lt;4..0&gt;</text>
<text x="262.6" y="66.2">FSB_LOCK_L</text>
<text x="54" y="73.5">LPC_FRAME_L</text>
<text x="54" y="76">PM_CLKRUN_L</text>
<text x="54" y="80.8">SMC_TMS</text>
<text x="54" y="78.3">BOOT_LPC_SPI_L</text>
<text x="54" y="83.3">DEBUG_RESET_L</text>
<text x="54" y="85.6">SMC_TRST_L</text>
<text x="54" y="88.1">SMC_TDO</text>
<text x="111.3" y="84.7">FUNC_TEST</text>
<text x="128" y="88.1">PPVBATT_G3_RTC</text>
<text x="54" y="90.5">SMC_MD1</text>
<text x="54" y="92.9">SMC_TX_L</text>
<text x="54" y="95.4">FWH_INIT_L</text>
<text x="128" y="90.5">GND</text>
<text x="54" y="100.2">LPC_AD&lt;2&gt;</text>
<text x="54" y="97.7">PCI_CLK33M_LPCPLUS</text>
<text x="111.3" y="100.4">FUNC_TEST</text>
<text x="54" y="102.6">LPC_AD&lt;3&gt;</text>
<text x="54" y="107.5">PM_SUS_STAT_L</text>
<text x="54" y="105">INT_SERIRQ</text>
<text x="128" y="103.8">ISENSE_CAL_EN</text>
<text x="128" y="106.3">=PP5V_S0_ISENSECAL</text>
<text x="54" y="112.3">SMC_TCK</text>
<text x="54" y="109.9">SMC_TDI</text>
<text x="128" y="111.1">=PPVCORE_S0_CPU_REG</text>
<text x="128" y="113.6">=PPVCORE_GPU_REG</text>
<text x="174.2" y="112.8">per</text>
<text x="174.2" y="110.4">2 TPs</text>
<text x="54" y="114.8">SMC_RESET_L</text>
<text x="54" y="119.6">SMC_RX_L</text>
<text x="54" y="117.2">SMC_NMI</text>
<text x="128" y="117.2">GND</text>
<text x="54" y="122">LINDACARD_GPIO</text>
<text x="37.3" y="131.9">FUNC_TEST</text>
<text x="111.3" y="128.3">FUNC_TEST</text>
<text x="128" y="131.7">=PP5V_S3_CAMERA</text>
<text x="54" y="137.8">ALS_GAIN</text>
<text x="54" y="135.3">=PP3V3_S3_LTALS</text>
<text x="128" y="136.6">USB_CAMERA_P</text>
<text x="128" y="134.1">USB_CAMERA_N</text>
<text x="54" y="140.2">LTALS_OUT</text>
<text x="54" y="142.6">GND</text>
<text x="128" y="139">=PP5V_S3_WWAN</text>
<text x="37.3" y="152.6">FUNC_TEST</text>
<text x="54" y="156">HSTHMSNS_D_P</text>
<text x="111.3" y="152.6">FUNC_TEST</text>
<text x="128" y="156">PM_SYSRST_L</text>
<text x="54" y="158.4">HSTHMSNS_D_N</text>
<text x="54" y="160.8">RSFSTHMSNS_D_P</text>
<text x="128" y="158.4">SMC_ONOFF_L</text>
<text x="54" y="165.6">CPUTHMSNS_D2_P</text>
<text x="54" y="163.3">RSFSTHMSNS_D_N</text>
<text x="25.1" y="172">CPUTHMSNS can not be supported due to layout constraints</text>
<text x="54" y="168.1">CPUTHMSNS_D2_N</text>
<text x="37.3" y="180.5">FUNC_TEST</text>
<text x="54" y="183.8">CPU_PWRGD</text>
<text x="111.3" y="180.5">FUNC_TEST</text>
<text x="128" y="183.8">IMVP_VR_ON</text>
<text x="54" y="191.1">CPU_DPSLP_L</text>
<text x="54" y="188.7">PM_DPRSLPVR</text>
<text x="54" y="186.3">CPU_DPSLP_L</text>
<text x="128" y="188.7">PM_SLP_S3_L</text>
<text x="128" y="186.3">IMVP_DPRSLPVR</text>
<text x="128" y="191.1">PM_S4_STATE_L</text>
<text x="54" y="195.9">PCI_RST_L</text>
<text x="54" y="193.6">PM_LAN_ENABLE</text>
<text x="128" y="193.6">PM_SLP_S5_L</text>
<text x="128" y="195.9">PM_ENET_EN</text>
<text x="54" y="198.4">PM_RSMRST_L</text>
<text x="54" y="203.2">SB_RTC_RST_L</text>
<text x="54" y="200.9">PM_SB_PWROK</text>
<text x="128" y="198.4">P1V8P1V5P1V05S0_PGOOD</text>
<text x="128" y="200.9">CPU_DPRSTP_L</text>
<text x="128" y="203.2">IMVP6_VID&lt;6..0&gt;</text>
<text x="54" y="208.1">PM_STPPCI_L</text>
<text x="54" y="205.7">PM_STPCPU_L</text>
<text x="128" y="206.9">PLT_RST_L</text>
<text x="128" y="209.3">NB_RESET_L</text>
<text x="54" y="215.3">FSB_CPURST_L</text>
<text x="54" y="210.5">VR_PWRGD_CLKEN</text>
<text x="54" y="213">VR_PWRGOOD_DELAY</text>
<text x="128" y="211.7">GPU_RESET_L</text>
<text x="128" y="214.2">SMC_LRESET_L</text>
<text x="54" y="220.2">FSB_DPWR_L</text>
<text x="54" y="217.8">FSB_CPUSLP_L</text>
<text x="128" y="220.2">FSB_CLK_NB_P</text>
<text x="128" y="217.8">CPU_STPCLK_L</text>
<text x="54" y="222.6">NB_SB_SYNC_L</text>
<text x="128" y="225.1">NB_CLKREQ_L</text>
<text x="128" y="222.6">FSB_CLK_NB_N</text>
<text x="128" y="227.5">NB_CLK100M_PCIE_P</text>
<text x="128" y="229.9">NB_CLK100M_PCIE_N</text>
<text x="349.5" y="235">SYNC_MASTER=(MASTER)</text>
<text x="388.9" y="235">SYNC_DATE=(MASTER)</text>
<text x="128" y="242">CPU_THERMTRIP_R</text>
<text x="384.6" y="258.7">051-7413</text>
<text x="406.2" y="258.7">11.0.0</text>
<text x="391.8" y="264.7">7</text>
<text x="403.7" y="264.7">89</text>
</g>
<g font-size="2.1">
<text x="361.6" y="238.6">NOTICE OF PROPRIETARY PROPERTY</text>
<text x="344.6" y="262.2">APPLE INC.</text>
</g>
<g font-size="1.7">
<text x="248.2" y="31.4">NO_TEST</text>
<text x="250.7" y="35">TRUE</text>
<text x="328.3" y="31.4">NO_TEST</text>
<text x="329.4" y="35">TRUE</text>
<text x="41" y="36.2">TRUE</text>
<text x="41" y="39.8">TRUE</text>
<text x="114.9" y="36.2">TRUE</text>
<text x="114.9" y="41">TRUE</text>
<text x="114.9" y="38.6">TRUE</text>
<text x="250.7" y="37.4">TRUE</text>
<text x="250.7" y="39.8">TRUE</text>
<text x="41" y="45.9">TRUE</text>
<text x="41" y="42.3">TRUE</text>
<text x="114.9" y="43.5">TRUE</text>
<text x="250.7" y="44.6">TRUE</text>
<text x="250.7" y="42.3">TRUE</text>
<text x="250.7" y="47.1">TRUE</text>
<text x="41" y="48.3">TRUE</text>
<text x="250.7" y="49.6">TRUE</text>
<text x="250.7" y="51.9">TRUE</text>
<text x="250.7" y="54.4">TRUE</text>
<text x="250.7" y="56.8">TRUE</text>
<text x="250.7" y="59.2">TRUE</text>
<text x="41" y="65.3">TRUE</text>
<text x="41" y="62.9">TRUE</text>
<text x="114.9" y="62.9">TRUE</text>
<text x="114.9" y="65.3">TRUE</text>
<text x="250.7" y="61.7">TRUE</text>
<text x="250.7" y="64">TRUE</text>
<text x="41" y="71.3">TRUE</text>
<text x="41" y="68.9">TRUE</text>
<text x="104" y="71.3">Request for at least 10 GND test points</text>
<text x="250.7" y="68.9">TRUE</text>
<text x="250.7" y="66.5">TRUE</text>
<text x="41" y="73.8">TRUE</text>
<text x="41" y="76.2">TRUE</text>
<text x="104" y="75">NOTE: 10 additional GND test points are</text>
<text x="104" y="77.4">called out separately in these notes.</text>
<text x="41" y="81.1">TRUE</text>
<text x="41" y="78.6">TRUE</text>
<text x="41" y="83.5">TRUE</text>
<text x="41" y="85.9">TRUE</text>
<text x="41" y="88.3">TRUE</text>
<text x="114.9" y="88.3">TRUE</text>
<text x="41" y="90.7">TRUE</text>
<text x="41" y="93.2">TRUE</text>
<text x="41" y="95.6">TRUE</text>
<text x="114.9" y="90.7">TRUE</text>
<text x="41" y="100.4">TRUE</text>
<text x="41" y="98">TRUE</text>
<text x="41" y="102.9">TRUE</text>
<text x="41" y="107.7">TRUE</text>
<text x="41" y="105.3">TRUE</text>
<text x="114.9" y="104.1">TRUE</text>
<text x="114.9" y="106.5">TRUE</text>
<text x="41" y="112.6">TRUE</text>
<text x="41" y="110.2">TRUE</text>
<text x="114.9" y="111.4">TRUE</text>
<text x="114.9" y="113.7">TRUE</text>
<text x="41" y="115">TRUE</text>
<text x="41" y="119.8">TRUE</text>
<text x="41" y="117.4">TRUE</text>
<text x="110.1" y="119.8">6 TPs, 2 with each of above TP pairs</text>
<text x="114.9" y="117.4">TRUE</text>
<text x="41" y="122.3">TRUE</text>
<text x="114.9" y="131.9">TRUE</text>
<text x="41" y="135.6">TRUE</text>
<text x="114.9" y="134.4">TRUE</text>
<text x="114.9" y="136.8">TRUE</text>
<text x="41" y="142.9">TRUE</text>
<text x="41" y="140.4">TRUE</text>
<text x="41" y="138">TRUE</text>
<text x="114.9" y="139.2">TRUE</text>
<text x="41" y="158.6">TRUE</text>
<text x="41" y="161.1">TRUE</text>
<text x="41" y="156.2">TRUE</text>
<text x="114.9" y="156.2">TRUE</text>
<text x="114.9" y="158.6">TRUE</text>
<text x="41" y="163.5">TRUE</text>
<text x="41" y="184.1">TRUE</text>
<text x="114.9" y="184.1">TRUE</text>
<text x="41" y="191.4">TRUE</text>
<text x="41" y="188.9">TRUE</text>
<text x="41" y="186.5">TRUE</text>
<text x="114.9" y="188.9">TRUE</text>
<text x="114.9" y="186.5">TRUE</text>
<text x="114.9" y="191.4">TRUE</text>
<text x="41" y="196.2">TRUE</text>
<text x="41" y="193.7">TRUE</text>
<text x="114.9" y="193.7">TRUE</text>
<text x="114.9" y="196.2">TRUE</text>
<text x="41" y="198.7">TRUE</text>
<text x="41" y="203.5">TRUE</text>
<text x="41" y="201">TRUE</text>
<text x="114.9" y="198.7">TRUE</text>
<text x="114.9" y="201">TRUE</text>
<text x="114.9" y="203.5">TRUE</text>
<text x="41" y="208.3">TRUE</text>
<text x="41" y="205.9">TRUE</text>
<text x="114.9" y="207.1">TRUE</text>
<text x="41" y="215.6">TRUE</text>
<text x="41" y="213.2">TRUE</text>
<text x="41" y="210.8">TRUE</text>
<text x="114.9" y="211.9">TRUE</text>
<text x="114.9" y="214.4">TRUE</text>
<text x="41" y="218">TRUE</text>
<text x="114.9" y="218">TRUE</text>
<text x="114.9" y="220.4">TRUE</text>
<text x="41" y="222.9">TRUE</text>
<text x="114.9" y="225.3">TRUE</text>
<text x="114.9" y="222.9">TRUE</text>
<text x="114.9" y="227.7">TRUE</text>
<text x="114.9" y="230.2">TRUE</text>
<text x="114.9" y="242.3">TRUE</text>
</g>
<g font-size="1.4">
<text x="356.8" y="242.3">THE INFORMATION CONTAINED HEREIN IS THE PROPRIETARY</text>
<text x="356.8" y="243.5">PROPERTY OF APPLE COMPUTER, INC. THE POSSESSOR</text>
<text x="356.8" y="244.7">AGREES TO THE FOLLOWING</text>
<text x="354.9" y="252">III NOT TO REVEAL OR PUBLISH IN WHOLE OR PART</text>
<text x="356.1" y="249.5">II NOT TO REPRODUCE OR COPY IT</text>
<text x="356.8" y="247.1">I TO MAINTAIN THE DOCUMENT IN CONFIDENCE</text>
<text x="370.1" y="255.6">SIZE</text>
<text x="376.2" y="255.6">DRAWING NUMBER</text>
<text x="405.2" y="255.6">REV.</text>
<text x="370.1" y="262.9">SCALE</text>
<text x="385.8" y="262.9">SHT</text>
<text x="397.9" y="262.9">OF</text>
<text x="375.5" y="265.3">NONE</text>
</g>
<g font-size="1.2">
<text x="30.1" y="156.6">I553</text>
<text x="30.1" y="159">I554</text>
</g>
<g font-size="1">
<text x="297.4" y="35">10</text>
<text x="299.6" y="35">14</text>
<text x="301.8" y="35">80</text>
<text x="404.1" y="35">16</text>
<text x="89" y="36.2">8</text>
<text x="89" y="39.8">52</text>
<text x="90.4" y="36.2">52</text>
<text x="162.9" y="41">48</text>
<text x="162.9" y="38.6">48</text>
<text x="162.9" y="36.2">45</text>
<text x="165.1" y="41">56</text>
<text x="165.1" y="38.6">56</text>
<text x="165.1" y="36.2">46</text>
<text x="167.3" y="36.2">56</text>
<text x="297.4" y="37.4">10</text>
<text x="297.4" y="39.8">10</text>
<text x="299.6" y="37.4">14</text>
<text x="299.6" y="39.8">14</text>
<text x="301.8" y="37.4">80</text>
<text x="301.8" y="39.8">80</text>
<text x="89" y="45.9">52</text>
<text x="89" y="42.3">52</text>
<text x="162.9" y="43.5">56</text>
<text x="297.4" y="44.6">10</text>
<text x="297.4" y="42.3">10</text>
<text x="297.4" y="47.1">10</text>
<text x="299.6" y="44.6">14</text>
<text x="299.6" y="42.3">14</text>
<text x="299.6" y="47.1">14</text>
<text x="301.8" y="44.6">80</text>
<text x="301.8" y="42.3">80</text>
<text x="301.8" y="47.1">80</text>
<text x="89" y="48.3">52</text>
<text x="297.4" y="49.6">10</text>
<text x="297.4" y="51.9">10</text>
<text x="299.6" y="49.6">14</text>
<text x="299.6" y="51.9">14</text>
<text x="301.8" y="49.6">80</text>
<text x="301.8" y="51.9">80</text>
<text x="297.4" y="54.4">10</text>
<text x="297.4" y="56.8">10</text>
<text x="297.4" y="59.2">10</text>
<text x="299.6" y="54.4">14</text>
<text x="299.6" y="56.8">14</text>
<text x="299.6" y="59.2">14</text>
<text x="301.8" y="54.4">80</text>
<text x="301.8" y="56.8">80</text>
<text x="301.8" y="59.2">80</text>
<text x="89" y="65.3">8</text>
<text x="89" y="62.9">8</text>
<text x="90.4" y="65.3">47</text>
<text x="90.4" y="62.9">47</text>
<text x="162.9" y="62.9">8</text>
<text x="164.3" y="62.9">56</text>
<text x="297.4" y="61.7">10</text>
<text x="297.4" y="64">10</text>
<text x="299.6" y="61.7">14</text>
<text x="299.6" y="64">14</text>
<text x="301.8" y="61.7">80</text>
<text x="301.8" y="64">80</text>
<text x="89" y="71.3">23 45</text>
<text x="89" y="68.9">23 45</text>
<text x="93.3" y="71.3">47</text>
<text x="93.3" y="68.9">47</text>
<text x="297.4" y="68.9">10</text>
<text x="297.4" y="66.5">10</text>
<text x="299.6" y="68.9">14</text>
<text x="299.6" y="66.5">14</text>
<text x="301.8" y="68.9">80</text>
<text x="301.8" y="66.5">80</text>
<text x="89" y="76.2">25 45</text>
<text x="89" y="73.8">23 45</text>
<text x="93.3" y="76.2">47</text>
<text x="93.3" y="73.8">47</text>
<text x="89" y="78.6">24 47</text>
<text x="89" y="83.5">28 47</text>
<text x="89" y="81.1">45 46</text>
<text x="93.3" y="81.1">47</text>
<text x="89" y="88.3">45 46</text>
<text x="89" y="85.9">45 47</text>
<text x="93.3" y="88.3">47</text>
<text x="162.9" y="88.3">28</text>
<text x="89" y="90.7">45 47</text>
<text x="89" y="93.2">43 45</text>
<text x="89" y="95.6">47</text>
<text x="93.3" y="93.2">46</text>
<text x="95.5" y="93.2">47</text>
<text x="89" y="98">30 47</text>
<text x="89" y="100.4">23 45</text>
<text x="93.3" y="98">85</text>
<text x="93.3" y="100.4">47</text>
<text x="89" y="107.7">25 45</text>
<text x="89" y="105.3">25 45</text>
<text x="89" y="102.9">23 45</text>
<text x="93.3" y="107.7">46</text>
<text x="93.3" y="105.3">47</text>
<text x="93.3" y="102.9">47</text>
<text x="95.5" y="107.7">47</text>
<text x="162.9" y="104.1">45</text>
<text x="162.9" y="106.5">8</text>
<text x="164.3" y="106.5">49</text>
<text x="165.1" y="104.1">49</text>
<text x="89" y="112.6">45 46</text>
<text x="89" y="110.2">45 46</text>
<text x="93.3" y="112.6">47</text>
<text x="93.3" y="110.2">47</text>
<text x="162.9" y="111.4">8</text>
<text x="162.9" y="113.7">8</text>
<text x="164.3" y="111.4">49</text>
<text x="164.3" y="113.7">49</text>
<text x="166.5" y="111.4">58</text>
<text x="166.5" y="113.7">73</text>
<text x="89" y="117.4">45 47</text>
<text x="89" y="119.8">43 45</text>
<text x="89" y="115">45 46</text>
<text x="93.3" y="119.8">46</text>
<text x="93.3" y="115">47</text>
<text x="95.5" y="119.8">47</text>
<text x="89" y="122.3">25 47</text>
<text x="162.9" y="131.9">8</text>
<text x="164.3" y="131.9">44</text>
<text x="89" y="135.6">8</text>
<text x="90.4" y="135.6">79</text>
<text x="162.9" y="136.8">24</text>
<text x="162.9" y="134.4">24</text>
<text x="165.1" y="136.8">44</text>
<text x="165.1" y="134.4">44</text>
<text x="167.3" y="136.8">83</text>
<text x="167.3" y="134.4">83</text>
<text x="89" y="140.4">53 79</text>
<text x="89" y="138">45 53</text>
<text x="93.3" y="138">79</text>
<text x="162.9" y="139.2">8</text>
<text x="89" y="161.1">51 88</text>
<text x="89" y="156.2">51 88</text>
<text x="89" y="158.6">51 88</text>
<text x="162.9" y="156.2">25</text>
<text x="162.9" y="158.6">45</text>
<text x="165.1" y="156.2">28</text>
<text x="165.1" y="158.6">46</text>
<text x="167.3" y="156.2">45</text>
<text x="167.3" y="158.6">79</text>
<text x="89" y="165.9">51 88</text>
<text x="89" y="163.5">51 88</text>
<text x="89" y="168.3">51 88</text>
<text x="89" y="184.1">10 13</text>
<text x="93.3" y="184.1">23</text>
<text x="95.5" y="184.1">80</text>
<text x="162.9" y="184.1">45</text>
<text x="165.1" y="184.1">58</text>
<text x="89" y="191.4">7</text>
<text x="89" y="188.9">16 25</text>
<text x="89" y="186.5">7</text>
<text x="90.4" y="186.5">10</text>
<text x="90.4" y="191.4">10</text>
<text x="92.6" y="191.4">23 80</text>
<text x="92.6" y="186.5">23 80</text>
<text x="93.3" y="188.9">58</text>
<text x="95.5" y="188.9">80</text>
<text x="162.9" y="186.5">58</text>
<text x="162.9" y="191.4">25</text>
<text x="162.9" y="188.9">25</text>
<text x="165.1" y="191.4">45</text>
<text x="165.1" y="188.9">36</text>
<text x="165.1" y="186.5">80</text>
<text x="167.3" y="191.4">64</text>
<text x="167.3" y="188.9">40 45</text>
<text x="171.6" y="188.9">64</text>
<text x="89" y="196.2">24 28</text>
<text x="89" y="193.7">25 45</text>
<text x="162.9" y="193.7">25</text>
<text x="162.9" y="196.2">36</text>
<text x="165.1" y="193.7">45</text>
<text x="165.1" y="196.2">64</text>
<text x="167.3" y="193.7">46</text>
<text x="89" y="198.7">25 45</text>
<text x="89" y="203.5">23 28</text>
<text x="89" y="201">9</text>
<text x="90.4" y="201">25</text>
<text x="92.6" y="201">28</text>
<text x="162.9" y="201">10</text>
<text x="162.9" y="203.5">12</text>
<text x="162.9" y="198.7">64</text>
<text x="165.1" y="201">16</text>
<text x="165.1" y="203.5">58</text>
<text x="167.3" y="201">23 58</text>
<text x="167.3" y="203.5">80</text>
<text x="171.6" y="201">80</text>
<text x="89" y="208.3">25 29</text>
<text x="89" y="205.9">25 29</text>
<text x="93.3" y="208.3">30</text>
<text x="93.3" y="205.9">30</text>
<text x="162.9" y="207.1">24</text>
<text x="162.9" y="209.6">16</text>
<text x="165.1" y="207.1">28</text>
<text x="165.1" y="209.6">28</text>
<text x="89" y="215.6">10 13</text>
<text x="89" y="210.8">25 28</text>
<text x="89" y="213.2">9</text>
<text x="90.4" y="213.2">16</text>
<text x="92.6" y="213.2">28 58</text>
<text x="93.3" y="215.6">14</text>
<text x="95.5" y="215.6">80</text>
<text x="162.9" y="211.9">28</text>
<text x="162.9" y="214.4">28</text>
<text x="165.1" y="211.9">65</text>
<text x="165.1" y="214.4">45</text>
<text x="89" y="220.4">10 14</text>
<text x="89" y="218">10 14</text>
<text x="93.3" y="220.4">80</text>
<text x="93.3" y="218">80</text>
<text x="162.9" y="218">10</text>
<text x="162.9" y="220.4">14</text>
<text x="165.1" y="218">23</text>
<text x="165.1" y="220.4">30</text>
<text x="167.3" y="220.4">85</text>
<text x="167.3" y="218">80</text>
<text x="89" y="222.9">16 25</text>
<text x="162.9" y="225.3">16</text>
<text x="162.9" y="222.9">14</text>
<text x="162.9" y="227.7">16</text>
<text x="165.1" y="225.3">29</text>
<text x="165.1" y="222.9">30</text>
<text x="165.1" y="227.7">30</text>
<text x="167.3" y="222.9">85</text>
<text x="167.3" y="227.7">85</text>
<text x="162.9" y="230.2">16</text>
<text x="165.1" y="230.2">30</text>
<text x="167.3" y="230.2">85</text>
<text x="162.9" y="242.3">23</text>
</g>
</svg>
